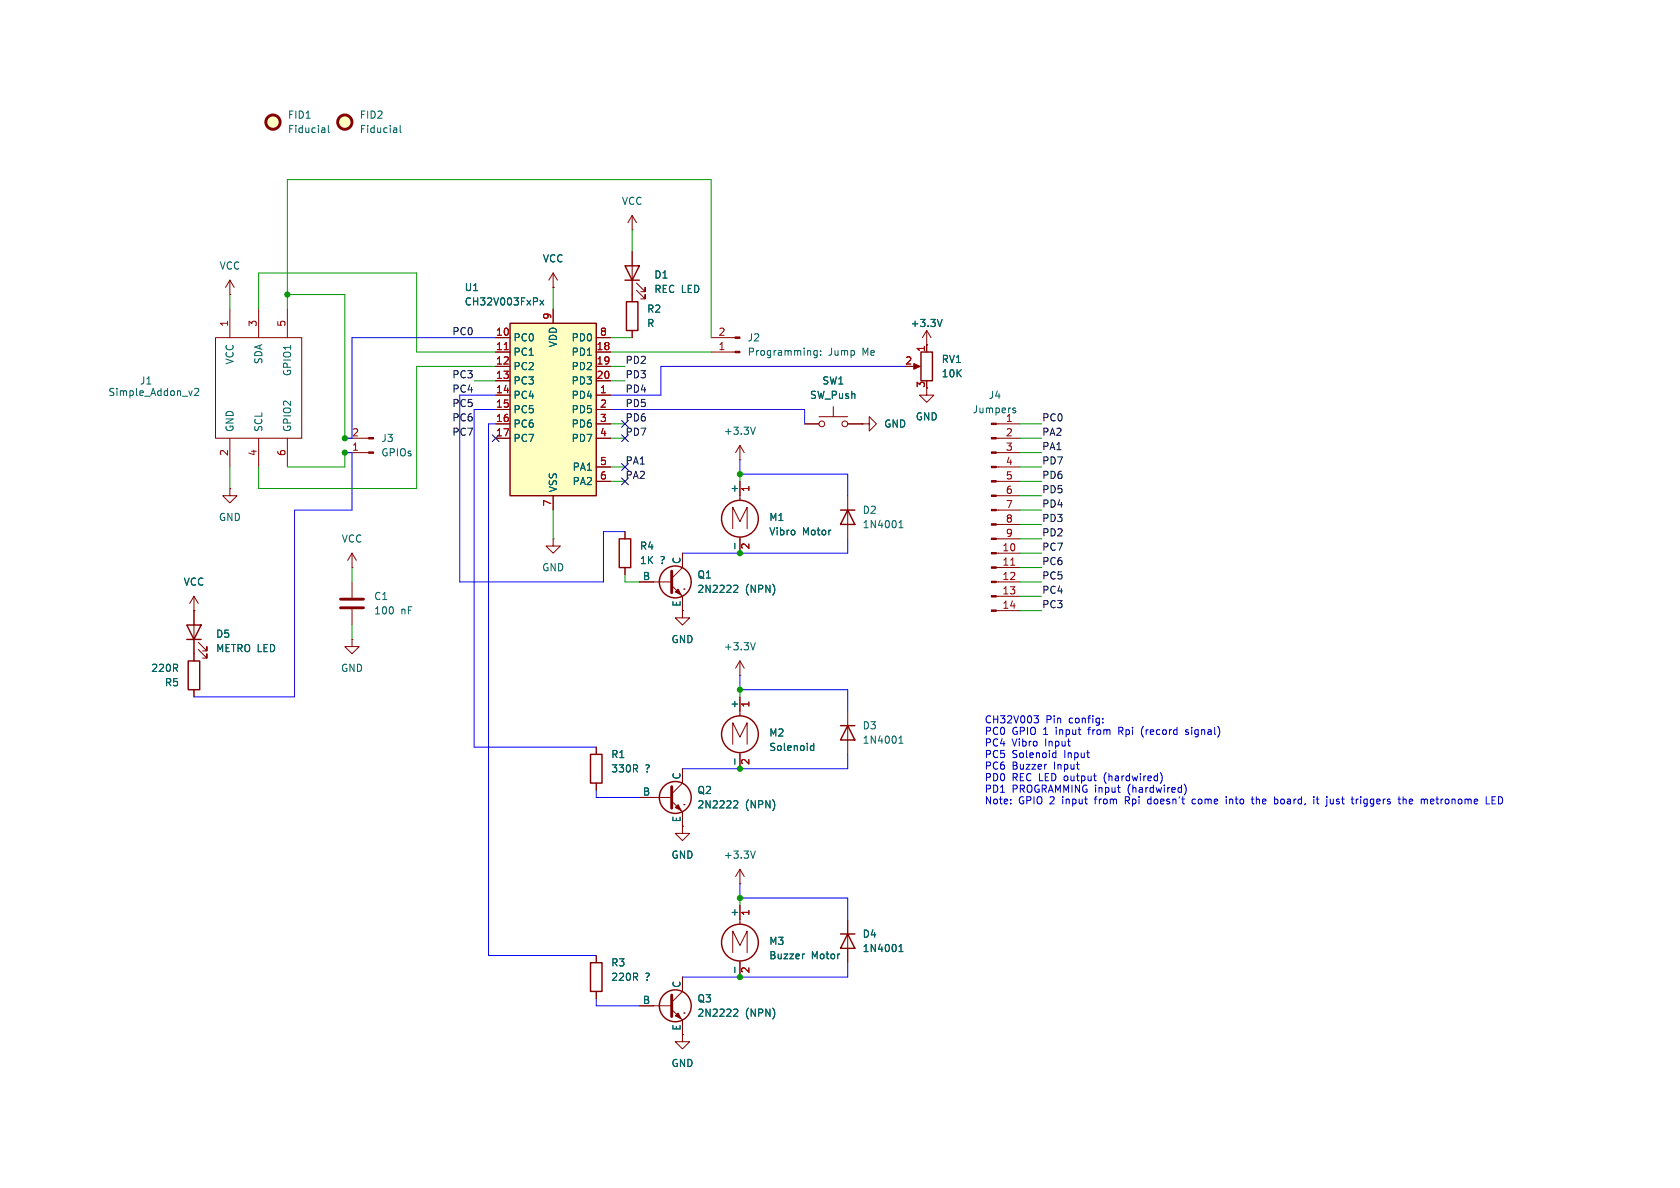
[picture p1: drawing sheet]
<svg xmlns="http://www.w3.org/2000/svg" width="297mm" height="210mm" viewBox="0 0 297 210" stroke-linecap="round" stroke-linejoin="round" font-family="sans-serif">
<g fill="none" stroke="#840000" stroke-width=".18">
<path d="M111.8 38.1l-.8 1.3M111.8 38.1v2.5M111.8 38.1l.7 1.3M38.1 59.7h15.2v17.8h-15.2zM40.6 54.6v5.1M45.7 54.6v5.1M50.8 54.6v5.1M111.8 40.6h.1M111.8 44.5v7.6M112.5 51.3l1.5 1.5v-.7v.7h-.7M112.5 50l1.5 1.6v-.8v.8h-.7M163.8 58.4l-.7 1.3"/>
<path d="M163.8 58.4v3.8M163.8 58.4l.8 1.3M40.6 77.5v5.1M45.7 77.5v5.1M50.8 77.5v5.1M142.2 74.9h2.6M144.8 73.7h5.1M147.3 71.9v1.8M149.9 74.9h2.5M152.4 74.9h1.3v1.3l1.2-1.3-1.2-1.2v1.2M152.4 74.9h.1M161.3 64.8h1"/>
<path d="M163.8 68.6v1.3h1.3l-1.3 1.2-1.2-1.2h1.2M163.8 61h.1M62.2 97.8l-.7 1.3M62.2 97.8v2.5M62.2 97.8l.8 1.3M129.5 93.5v-3.8l1.3 2.5 1.3-2.5v3.8M130.8 85.1v3.3M130.8 94.9v2.9M62.2 100.3h.1"/>
<circle cx="145.3" cy="74.9" r=".51"/>
<circle cx="149.4" cy="74.9" r=".51"/>
</g>
<g fill="none" stroke="#840000" stroke-width=".25">
<path d="M110.5 47h2.5l-1.2 2.5zM110.5 49.5h2.5M162.8 62.2h2v5.1h-2z"/>
<circle cx="130.8" cy="91.7" r="3.3"/>
</g>
<path d="M166.6 56.5l-.5 1.2M34 69.1l-.3 .8M34.4 68.8l.5-.1 .2 .3-.8 .9h.8M129.9 96v1" fill="none" stroke="#006464" stroke-width=".18"/>
<path d="M161.5 64.3l1.2 .5-1.2 .5z" fill="#840000" stroke="#840000" stroke-width=".18"/>
<path d="M90.2 57.2h15.2v30.4h-15.2z" fill="#ffffc2"/>
<g fill="none" stroke="#840000" stroke-width=".25">
<path d="M90.2 57.2h15.2v30.4h-15.2zM110.7 53.3h2.1v5.1h-2.1zM109.5 95.3h2v5h-2zM148.6 90.2h2.5M149.9 90.2l1.2 2.5h-2.5zM33 110.5h2.6l-1.3 2.5zM33 113h2.6M33.3 116.8h2v5.1h-2zM104.4 133.4h2v5h-2zM148.6 128.3h2.5M149.9 128.3l1.2 2.5h-2.5zM104.4 170.2h2v5.1h-2z"/>
<path d="M148.6 165.1h2.5M149.9 165.1l1.2 2.5h-2.5z"/>
<circle cx="119.4" cy="102.9" r="2.82"/>
<circle cx="130.8" cy="129.8" r="3.3"/>
<circle cx="119.4" cy="141" r="2.82"/>
<circle cx="119.4" cy="177.8" r="2.82"/>
<circle cx="130.8" cy="166.6" r="3.3"/>
</g>
<g fill="none" stroke="#840000" stroke-width=".18">
<path d="M40.6 52.1h.1M40.6 49.5l-.7 1.3M40.6 49.5v2.6M40.6 49.5l.8 1.3M87.6 59.7h2.6M97.8 50.8h.1M97.8 48.3v2.5M97.8 54.6v2.6M97.8 48.3l-.8 1.2M97.8 48.3l.8 1.2M105.4 59.7h2.5M111.8 44.5v2.5"/>
<path d="M111.8 49.5v3.8M111.8 58.4v1.3M125.7 59.7h4.2M61 77.5h4.2M87.6 69.9h2.6M87.6 62.2h2.6M87.6 64.8h2.6M87.6 67.3h2.6M87.6 72.4h2.6M87.6 74.9h2.6M87.6 77.5h2.6M105.4 69.9h2.5"/>
<path d="M105.4 62.2h2.5M105.4 64.8h2.5M105.4 67.3h2.5M105.4 72.4h2.5M105.4 74.9h2.5M105.4 77.5h2.5M125.7 62.2h4.2M130.8 78.7l-.8 1.3M130.8 78.7v2.6M130.8 78.7l.8 1.3M142.2 74.9h2.6M149.9 74.9h2.5"/>
<path d="M152.4 74.9h.1M163.8 61h.1M163.8 61v1.2M176.1 74.9h4.2M176.1 77.5h4.2M40.6 86.4v1.2h1.3l-1.3 1.3-1.2-1.3h1.2M40.6 86.4h.1M61 80h4.2M97.8 95.3v1.2h1.3l-1.3 1.3-1.3-1.3h1.3M97.8 95.3h.1M97.8 87.6v2.6M105.4 82.6h2.5"/>
<path d="M105.4 85.1h2.5M110.5 94v1.3M120.6 97.8v2.5l-1.9 1.9M130.8 81.3h.1M130.8 85.1v2.5M130.8 95.3v2.5M149.9 87.6v7.7M176.1 82.6h4.2M176.1 85.1h4.2M176.1 80h4.2M176.1 97.8h4.2M176.1 95.3h4.2"/>
<path d="M176.1 92.7h4.2M176.1 90.2h4.2M176.1 87.6h4.2M34.3 108h.1M34.3 105.4v11.4M34.3 105.4l-.8 1.3M34.3 105.4l.8 1.3M35.1 114.8l1.5 1.5v-.7v.7h-.8M35.1 113.5l1.5 1.6v-.8v.8h-.8M62.2 113v1.3h1.3l-1.3 1.3-1.2-1.3h1.2M62.2 113h.1M62.2 102.9v2.8"/>
<path d="M62.2 107.7v2.8M110.5 100.3v1.3M113 102.9h5.7M118.7 103.5l1.9 1.9v2.6M120.6 108v1.2h1.3l-1.3 1.3-1.2-1.3h1.2M120.6 108h.1M120.9 104.1h.1M130.8 119.4h.1M130.8 116.8v2.6M130.8 116.8l-.8 1.3M130.8 116.8l.8 1.3M176.1 108h4.2"/>
<path d="M176.1 105.4h4.2M176.1 102.9h4.2M176.1 100.3h4.2M34.3 121.9v1.3M105.4 132.1v1.3M105.4 138.4v1.3M120.6 135.9v2.5l-1.9 1.9M129.5 131.6v-3.8l1.3 2.5 1.3-2.5v3.8M130.8 123.2v3.3M130.8 133v2.9M149.9 125.7v7.7M113 141h5.7"/>
<path d="M118.7 141.6l1.9 1.9v2.6M120.6 146.1v1.2h1.3l-1.3 1.3-1.2-1.3h1.2M120.6 146.1h.1M120.9 142.2h.1M130.8 156.2h.1M130.8 153.7v2.5M130.8 153.7l-.8 1.2M130.8 153.7l.8 1.2M105.4 168.9v1.3M105.4 175.3v1.2M113 177.8h5.7M118.7 178.4l1.9 1.9v2.6"/>
<path d="M120.6 172.7v2.6l-1.9 1.9M120.9 179.1h.1M129.5 168.4v-3.8l1.3 2.5 1.3-2.5v3.8M130.8 160v3.4M130.8 169.9v2.8M149.9 162.6v7.6M120.6 182.9v1.3h1.3l-1.3 1.2-1.2-1.2h1.2M120.6 182.9h.1"/>
</g>
<path d="M89.1 61.8h.8M178.7 99.9h.7" fill="none" stroke="#a90000" stroke-width=".18"/>
<g fill="none" stroke="#006464" stroke-width=".18">
<path d="M57.4 22.7v.7M57.4 23.4h-.1M57.4 22.9l-.1 .1M58 22.2v1.1l.2 .1M70.1 22.7v.7M70.1 23.4h-.1M70.1 22.9l-.1 .1M70.7 22.2v1.1l.2 .1M95.5 53.1l.6 .8M96.1 53.1l-.6 .8M166.6 56.5l-.5 1.2M133.5 75.5l-.4 1.3"/>
<path d="M144.5 62v1l-.3 .2h-.3M144.5 62h-.4l-.2 .2 .1 .5h.5M145.1 62.7v.1M145.1 62v.1M179.1 72.5l.5 .2-.1 .2-.3 .1M179.1 72.2h.4M129.9 96v1M158.9 93.3h.7M158.9 92.4l.4-.4v1.3M129.9 103.4l.4 .1 .1 .3-.7 .9h.7M133.5 113.6l-.4 1.3M129.9 134.1v1"/>
<path d="M143.3 132.4l.2 .3 .4-.1M143.9 131.4v1.3M143.9 131.9l-.4-.1-.2 .3M158.9 130.5l.4-.4v1.3M158.9 131.4h.7M129.9 141.5l.4 .1 .1 .3-.7 .9h.7M133.5 150.4l-.4 1.3M129.9 178.4h.4l.1 .3-.7 .9h.7M129.9 171v.9M142.2 168.6l-.2 .1M158.9 167.3l.4-.4v1.3M158.9 168.2h.7"/>
</g>
<g fill="none" stroke="#840000" stroke-width=".51">
<path d="M60.2 107.4h4.1M60.2 105.9h4.1M118.7 101v3.8M118.7 139.1v3.8M118.7 175.9v3.8"/>
<circle cx="48.3" cy="21.6" r="1.27"/>
<circle cx="61" cy="21.6" r="1.27"/>
</g>
<g fill="#840000" stroke="#840000" stroke-width=".18">
<path d="M65.2 77.3h.8v.3h-.8z"/>
<path d="M65.2 79.9h.8v.2h-.8z"/>
<path d="M175.3 107.8h.8v.3h-.8z"/>
<path d="M175.3 105.3h.8v.2h-.8z"/>
<path d="M175.3 102.7h.8v.3h-.8z"/>
<path d="M175.3 100.2h.8v.3h-.8z"/>
<path d="M175.3 97.7h.8v.2h-.8z"/>
<path d="M175.3 95.1h.8v.3h-.8z"/>
<path d="M175.3 92.6h.8v.2h-.8z"/>
<path d="M175.3 90h.8v.3h-.8z"/>
<path d="M175.3 87.5h.8v.3h-.8z"/>
<path d="M175.3 85h.8v.2h-.8z"/>
<path d="M175.3 82.4h.8v.3h-.8z"/>
<path d="M175.3 79.9h.8v.2h-.8z"/>
<path d="M175.3 77.3h.8v.3h-.8z"/>
<path d="M175.3 74.8h.8v.3h-.8z"/>
<path d="M129.9 59.6h.9v.2h-.9z"/>
<path d="M129.9 62.1h.9v.3h-.9z"/>
<path d="M119.4 179.6l.5-.5 .5 1z"/>
<path d="M119.4 104.6l.5-.5 .5 1.1z"/>
<path d="M119.4 142.7l.5-.5 .5 1.1z"/>
</g>
<g fill="#ffffc2" stroke="#ffffc2" stroke-width=".18">
<circle cx="61" cy="21.6" r="1.27"/>
<circle cx="48.3" cy="21.6" r="1.27"/>
</g>
<g fill="none" stroke="#0000c2" stroke-width=".18">
<path d="M182.8 126.5h.8l-.4 .5 .3 .1 .1 .5-.3 .2h-.3M184.9 135.1h.1M186.7 132.7v1.2M186.7 133.9h-.4M195 127.7v.1M195 127v.1M197.8 129.2h.5M198.3 128.6h-.5v1.2M202.2 128.4a1.46 1.46 0 0 0 0 1.9M205.1 136.6a1.47 1.47 0 0 1 .1 1.8M209.3 138.6a1.46 1.46 0 0 1 0 1.9M210.1 129.1l-.3-.1-.2 .2 .5 .4"/>
<path d="M210.1 129.7l-.1 .1h-.4M178.7 142v.1M178.7 141.3v.1M198.9 141.5h.5M199.4 140.8h-.5v1.3M203 141.3l-.1 .6 .1 .1 .4 .1M211.3 141.3h-.3l-.3 .2 .2 .5h.4M216.8 140.8v.2M216.8 141.3v.8M217.4 141.3v.8M217.6 141.3l-.2 .1M221.2 141.3h.5"/>
<path d="M221.4 141.9l.3 .2M222.1 140.8v1.3M222.3 141.3l-.2 .1M225.8 141.3l.1 .2-.1 .5M226.5 141.4v.6M232.7 141.3h.5M232.9 140.8v1.1l.3 .2M235.7 141.3v.8M235.7 142l-.2 .1M240.1 141.3h-.2M240.6 140.8v.2M240.6 141.3v.8"/>
<path d="M248.1 141.4l.1-.1h.3l.1 .8M248.1 140.8v1.3M249.2 141.3v.7M249.7 141.6l-.6 .1M253.4 141.3h-.3l-.2 .1 .1 .6h.4M253.5 141.6l-.6 .1M263.8 141.4h.4M264.4 140.8h-.6v1.3h.6M265.2 140.8h-.3v1.3h.3"/>
</g>
<path d="M61 80h1.2v10.2h-10.1v33h-17.8" fill="none" stroke="#1f00ff" stroke-width=".18"/>
<path d="M87.6 72.4h-3.8v59.7h21.6M87.6 69.9h-6.3v33h25.4v-8.9h3.8M87.6 74.9h-1.2v94h19M160 64.8h-43.2v5.1h-8.9M130.8 81.3v2.5h19.1v3.8M149.9 95.3v2.5h-29.3M130.8 119.4v2.5h19.1v3.8M105.4 139.7v1.3h7.6M149.9 133.4v2.5h-29.3M130.8 156.2v2.6h19.1v3.8M105.4 176.5v1.3h7.6M149.9 170.2v2.5h-29.3" fill="none" stroke="#0404ff" stroke-width=".18"/>
<g fill="none" stroke="#009600" stroke-width=".18">
<path d="M40.6 52.1v2.5M45.7 54.6v-6.3h28v13.9h13.9M50.8 52.1h10.2v25.4M50.8 54.6v-22.8h74.9v27.9M97.8 50.8v3.8M107.9 59.7h3.9M111.8 40.6v3.9M83.8 67.3h3.8M87.6 64.8h-13.9v21.6h-28v-3.8M107.9 74.9h2.6M107.9 67.3h2.6M107.9 77.5h2.6"/>
<path d="M107.9 64.8h2.6M107.9 62.2h17.8M180.3 74.9h3.8M180.3 77.5h3.8M40.6 82.6v3.8M61 80v2.6h-10.2M97.8 90.2v5.1M107.9 85.1h2.6M107.9 82.6h2.6M130.8 83.8v1.3M180.3 85.1h3.8M180.3 87.6h3.8"/>
<path d="M180.3 90.2h3.8M180.3 82.6h3.8M180.3 92.7h3.8M180.3 95.3h3.8M180.3 97.8h3.8M180.3 80h3.8M62.2 100.3v2.6M62.2 110.5v2.5M110.5 101.6v1.3h2.5M180.3 102.9h3.8M180.3 105.4h3.8M180.3 108h3.8"/>
<path d="M180.3 100.3h3.8M130.8 121.9v1.3M130.8 158.8v1.2"/>
</g>
<path d="M87.6 59.7h-25.4v17.8h-1.2" fill="none" stroke="#0109ff" stroke-width=".18"/>
<path d="M107.9 72.4h34.3v2.5" fill="none" stroke="#1f13ff" stroke-width=".18"/>
<path d="M87 76.9l1.2 1.2M88.2 76.9l-1.2 1.2M109.9 74.3l1.2 1.2M109.9 76.9l1.2 1.2M111.1 74.3l-1.2 1.2M111.1 76.9l-1.2 1.2M109.9 84.5l1.2 1.2M109.9 81.9l1.2 1.3M111.1 84.5l-1.2 1.2M111.1 81.9l-1.2 1.3" fill="none" stroke="#000084" stroke-width=".18"/>
<g fill="#009600" stroke="#009600" stroke-width=".18">
<circle cx="130.8" cy="83.8" r=".46"/>
<circle cx="61" cy="77.5" r=".46"/>
<circle cx="50.8" cy="52.1" r=".46"/>
<circle cx="130.8" cy="97.8" r=".46"/>
<circle cx="130.8" cy="121.9" r=".46"/>
<circle cx="130.8" cy="135.9" r=".46"/>
<circle cx="130.8" cy="172.7" r=".46"/>
<circle cx="130.8" cy="158.8" r=".46"/>
<circle cx="61" cy="80" r=".46"/>
</g>
<g font-size="1.8" fill="#006464">
<text x="50.8" y="21.2">FID1</text>
<text x="50.8" y="23.7">Fiducial</text>
<text x="63.5" y="21.2">FID2</text>
<text x="63.5" y="23.7">Fiducial</text>
<text x="109.8" y="36.4">VCC</text>
<text x="38.7" y="47.9">VCC</text>
<text x="95.9" y="46.6">VCC</text>
<text x="82.1" y="51.7">U1</text>
<text x="115.6" y="49.4">D1</text>
<text x="115.6" y="52">REC LED</text>
<text x="82.1" y="54.2">CH32V003FxPx</text>
<text x="114.3" y="55.5">R2</text>
<text x="114.3" y="58">R</text>
<text x="160.9" y="58">+3.3V</text>
<text x="41.5" y="64.5" transform="rotate(-90 41.5 64.5)">VCC</text>
<text x="46.6" y="64.5" transform="rotate(-90 46.6 64.5)">SDA</text>
<text x="90.7" y="60.6">PC0</text>
<text x="90.7" y="63.1">PC1</text>
<text x="90.7" y="65.6">PC2</text>
<text x="98.7" y="61.5" transform="rotate(-90 98.7 61.5)">VDD</text>
<text x="100.9" y="63.1">PD1</text>
<text x="100.9" y="65.6">PD2</text>
<text x="100.9" y="60.6">PD0</text>
<text x="132.1" y="60.6">J2</text>
<text x="132.1" y="63.1">Programming:</text>
<text x="146.4" y="63.1">Jump</text>
<text x="152.6" y="63.1">Me</text>
<text x="166.4" y="64.4">RV1</text>
<text x="19.1" y="70.2">Simple_Addon_v2</text>
<text x="24.6" y="68.2">J1</text>
<text x="51.7" y="66.6" transform="rotate(-90 51.7 66.6)">GPIO1</text>
<text x="90.7" y="68.2">PC3</text>
<text x="90.7" y="70.7">PC4</text>
<text x="100.9" y="70.7">PD4</text>
<text x="100.9" y="68.2">PD3</text>
<text x="143.1" y="70.7">SW_Push</text>
<text x="145.3" y="68.2">SW1</text>
<text x="166.4" y="66.9">10K</text>
<text x="174.7" y="70.7">J4</text>
<text x="41.5" y="76.5" transform="rotate(-90 41.5 76.5)">GND</text>
<text x="46.6" y="76.5" transform="rotate(-90 46.6 76.5)">SCL</text>
<text x="51.7" y="76.5" transform="rotate(-90 51.7 76.5)">GPIO2</text>
<text x="90.7" y="73.3">PC5</text>
<text x="90.7" y="75.8">PC6</text>
<text x="100.9" y="73.3">PD5</text>
<text x="100.9" y="75.8">PD6</text>
<text x="127.9" y="77.1">+3.3V</text>
<text x="156.2" y="75.8">GND</text>
<text x="161.8" y="74.5">GND</text>
<text x="171.9" y="73.3">Jumpers</text>
<text x="177.7" y="74.7">1</text>
<text x="67.3" y="78.3">J3</text>
<text x="67.3" y="80.9">GPIOs</text>
<text x="90.7" y="78.3">PC7</text>
<text x="100.9" y="78.3">PD7</text>
<text x="101.1" y="83.4">PA1</text>
<text x="98.7" y="87.1" transform="rotate(-90 98.7 87.1)">VSS</text>
<text x="101.1" y="86">PA2</text>
<text x="130.6" y="87.2" transform="rotate(-90 130.6 87.2)">+</text>
<text x="38.6" y="92.3">GND</text>
<text x="135.9" y="92.3">M1</text>
<text x="135.9" y="94.8">Vibro</text>
<text x="141.8" y="94.8">Motor</text>
<text x="152.4" y="91">D2</text>
<text x="152.4" y="93.6">1N4001</text>
<text x="60.3" y="96.1">VCC</text>
<text x="95.8" y="101.2">GND</text>
<text x="113" y="97.4">R4</text>
<text x="113" y="99.9">1K</text>
<text x="116.7" y="99.9">?</text>
<text x="120.4" y="99.8" transform="rotate(-90 120.4 99.8)">C</text>
<text x="32.4" y="103.7">VCC</text>
<text x="66" y="106.3">C1</text>
<text x="113.6" y="102.6">B</text>
<text x="120.4" y="107.4" transform="rotate(-90 120.4 107.4)">E</text>
<text x="123.2" y="102.5">Q1</text>
<text x="123.2" y="105">2N2222</text>
<text x="131.7" y="105">(NPN)</text>
<text x="38.1" y="112.9">D5</text>
<text x="66" y="108.8">100</text>
<text x="70.8" y="108.8">nF</text>
<text x="118.6" y="113.9">GND</text>
<text x="26.6" y="119">220R</text>
<text x="38.1" y="115.5">METRO LED</text>
<text x="60.2" y="119">GND</text>
<text x="127.9" y="115.2">+3.3V</text>
<text x="29.1" y="121.5">R5</text>
<text x="130.6" y="125.3" transform="rotate(-90 130.6 125.3)">+</text>
<text x="135.9" y="130.4">M2</text>
<text x="152.4" y="129.1">D3</text>
<text x="152.4" y="131.7">1N4001</text>
<text x="108" y="134.2">R1</text>
<text x="108" y="136.8">330R</text>
<text x="114" y="136.8">?</text>
<text x="120.4" y="137.9" transform="rotate(-90 120.4 137.9)">C</text>
<text x="135.9" y="132.9">Solenoid</text>
<text x="113.6" y="140.7">B</text>
<text x="123.2" y="140.6">Q2</text>
<text x="123.2" y="143.1">2N2222</text>
<text x="131.7" y="143.1">(NPN)</text>
<text x="120.4" y="145.5" transform="rotate(-90 120.4 145.5)">E</text>
<text x="118.6" y="152">GND</text>
<text x="127.9" y="152">+3.3V</text>
<text x="130.6" y="162.2" transform="rotate(-90 130.6 162.2)">+</text>
<text x="135.9" y="167.2">M3</text>
<text x="152.4" y="166">D4</text>
<text x="108" y="171">R3</text>
<text x="108" y="173.6">220R</text>
<text x="114" y="173.6">?</text>
<text x="135.9" y="169.8">Buzzer</text>
<text x="143.4" y="169.8">Motor</text>
<text x="152.4" y="168.5">1N4001</text>
<text x="113.6" y="177.5">B</text>
<text x="120.4" y="174.7" transform="rotate(-90 120.4 174.7)">C</text>
<text x="123.2" y="177.4">Q3</text>
<text x="123.2" y="179.9">2N2222</text>
<text x="131.7" y="179.9">(NPN)</text>
<text x="120.4" y="182.3" transform="rotate(-90 120.4 182.3)">E</text>
<text x="118.6" y="188.8">GND</text>
</g>
<g font-size="1.8" fill="#a90000">
<text x="40.4" y="57.9" transform="rotate(-90 40.4 57.9)">1</text>
<text x="45.5" y="57.9" transform="rotate(-90 45.5 57.9)">3</text>
<text x="50.5" y="57.9" transform="rotate(-90 50.5 57.9)">5</text>
<text x="87.6" y="59.4">10</text>
<text x="97.5" y="56.6" transform="rotate(-90 97.5 56.6)">9</text>
<text x="106" y="59.4">8</text>
<text x="126.9" y="59.4">2</text>
<text x="87.6" y="62">11</text>
<text x="87.6" y="64.5">12</text>
<text x="105.4" y="62">18</text>
<text x="105.4" y="64.5">19</text>
<text x="126.9" y="62">1</text>
<text x="159.9" y="64.5">2</text>
<text x="163.6" y="62.3" transform="rotate(-90 163.6 62.3)">1</text>
<text x="87.6" y="67.1">13</text>
<text x="87.6" y="69.6">14</text>
<text x="105.4" y="67.1">20</text>
<text x="106" y="69.6">1</text>
<text x="163.6" y="68.7" transform="rotate(-90 163.6 68.7)">3</text>
<text x="62.2" y="77.2">2</text>
<text x="87.6" y="72.1">15</text>
<text x="87.6" y="74.7">16</text>
<text x="87.6" y="77.2">17</text>
<text x="106" y="72.1">2</text>
<text x="106" y="74.7">3</text>
<text x="106" y="77.2">4</text>
<text x="177.7" y="77.2">2</text>
<text x="40.4" y="80.7" transform="rotate(-90 40.4 80.7)">2</text>
<text x="45.5" y="80.7" transform="rotate(-90 45.5 80.7)">4</text>
<text x="50.5" y="80.7" transform="rotate(-90 50.5 80.7)">6</text>
<text x="62.2" y="79.8">1</text>
<text x="106" y="82.3">5</text>
<text x="177.7" y="79.8">3</text>
<text x="177.7" y="82.3">4</text>
<text x="97.5" y="89.6" transform="rotate(-90 97.5 89.6)">7</text>
<text x="106" y="84.8">6</text>
<text x="132.8" y="87.1" transform="rotate(-90 132.8 87.1)">1</text>
<text x="177.7" y="84.8">5</text>
<text x="177.7" y="87.4">6</text>
<text x="177.7" y="89.9">7</text>
<text x="177.7" y="92.5">8</text>
<text x="177.7" y="95">9</text>
<text x="132.8" y="97.2" transform="rotate(-90 132.8 97.2)">2</text>
<text x="177.1" y="97.5">10</text>
<text x="177.1" y="100.1">11</text>
<text x="177.1" y="102.6">12</text>
<text x="177.1" y="105.2">13</text>
<text x="177.1" y="107.7">14</text>
<text x="132.8" y="125.2" transform="rotate(-90 132.8 125.2)">1</text>
<text x="132.8" y="135.3" transform="rotate(-90 132.8 135.3)">2</text>
<text x="132.8" y="162" transform="rotate(-90 132.8 162)">1</text>
<text x="132.8" y="172.2" transform="rotate(-90 132.8 172.2)">2</text>
</g>
<g font-size="1.8" fill="#0f0f0f">
<text x="79.9" y="59.3">PC0</text>
<text x="110.5" y="64.4">PD2</text>
<text x="79.9" y="69.5">PC4</text>
<text x="79.9" y="67">PC3</text>
<text x="110.5" y="67">PD3</text>
<text x="110.5" y="69.5">PD4</text>
<text x="79.9" y="77.1">PC7</text>
<text x="79.9" y="74.6">PC6</text>
<text x="79.9" y="72">PC5</text>
<text x="110.5" y="74.6">PD6</text>
<text x="110.5" y="77.1">PD7</text>
<text x="110.5" y="72">PD5</text>
<text x="184.1" y="77.1">PA2</text>
<text x="184.1" y="74.6">PC0</text>
<text x="110.5" y="82.2">PA1</text>
<text x="184.1" y="82.2">PD7</text>
<text x="184.1" y="79.7">PA1</text>
<text x="110.5" y="84.7">PA2</text>
<text x="184.1" y="89.8">PD4</text>
<text x="184.1" y="87.3">PD5</text>
<text x="184.1" y="84.7">PD6</text>
<text x="184.1" y="94.9">PD2</text>
<text x="184.1" y="92.4">PD3</text>
<text x="184.1" y="100">PC6</text>
<text x="184.1" y="97.4">PC7</text>
<text x="184.1" y="107.6">PC3</text>
<text x="184.1" y="105.1">PC4</text>
<text x="184.1" y="102.5">PC5</text>
</g>
<g font-size="1.8" fill="#0000c2">
<text x="174" y="128.1">CH32V003</text>
<text x="174" y="130.1">PC0</text>
<text x="178.9" y="130.1">GPIO 1</text>
<text x="184.9" y="128.1">Pin</text>
<text x="186.9" y="130.1">input</text>
<text x="189.1" y="128.1">config:</text>
<text x="192.9" y="130.1">from</text>
<text x="198.4" y="130.1">Rpi</text>
<text x="202.6" y="130.1">(record</text>
<text x="210.7" y="130.1">signal)</text>
<text x="174" y="132.2">PC4</text>
<text x="174" y="134.2">PC5</text>
<text x="174" y="136.3">PC6</text>
<text x="178.9" y="132.2">Vibro</text>
<text x="178.9" y="134.2">Solenoid</text>
<text x="178.9" y="136.3">Buzzer</text>
<text x="184.9" y="132.2">Input</text>
<text x="186.4" y="136.3">Input</text>
<text x="188.2" y="134.2">Input</text>
<text x="174" y="138.3">PD0</text>
<text x="174" y="140.3">PD1</text>
<text x="174" y="142.4">Note:</text>
<text x="178.9" y="138.3">REC LED output</text>
<text x="178.9" y="140.3">PROGRAMMING input</text>
<text x="180.1" y="142.4">GPIO 2</text>
<text x="188.1" y="142.4">input</text>
<text x="194" y="142.4">from</text>
<text x="195.6" y="138.3">(hardwired)</text>
<text x="199.6" y="142.4">Rpi</text>
<text x="199.6" y="140.3">(hardwired)</text>
<text x="203.8" y="142.4">doesn't</text>
<text x="211.8" y="142.4">come</text>
<text x="218" y="142.4">into</text>
<text x="222.8" y="142.4">the</text>
<text x="226.9" y="142.4">board,</text>
<text x="234.1" y="142.4">it</text>
<text x="236.6" y="142.4">just</text>
<text x="241.3" y="142.4">triggers</text>
<text x="249.8" y="142.4">the</text>
<text x="253.9" y="142.4">metronome</text>
<text x="265.6" y="142.4">LED</text>
</g>
</svg>
